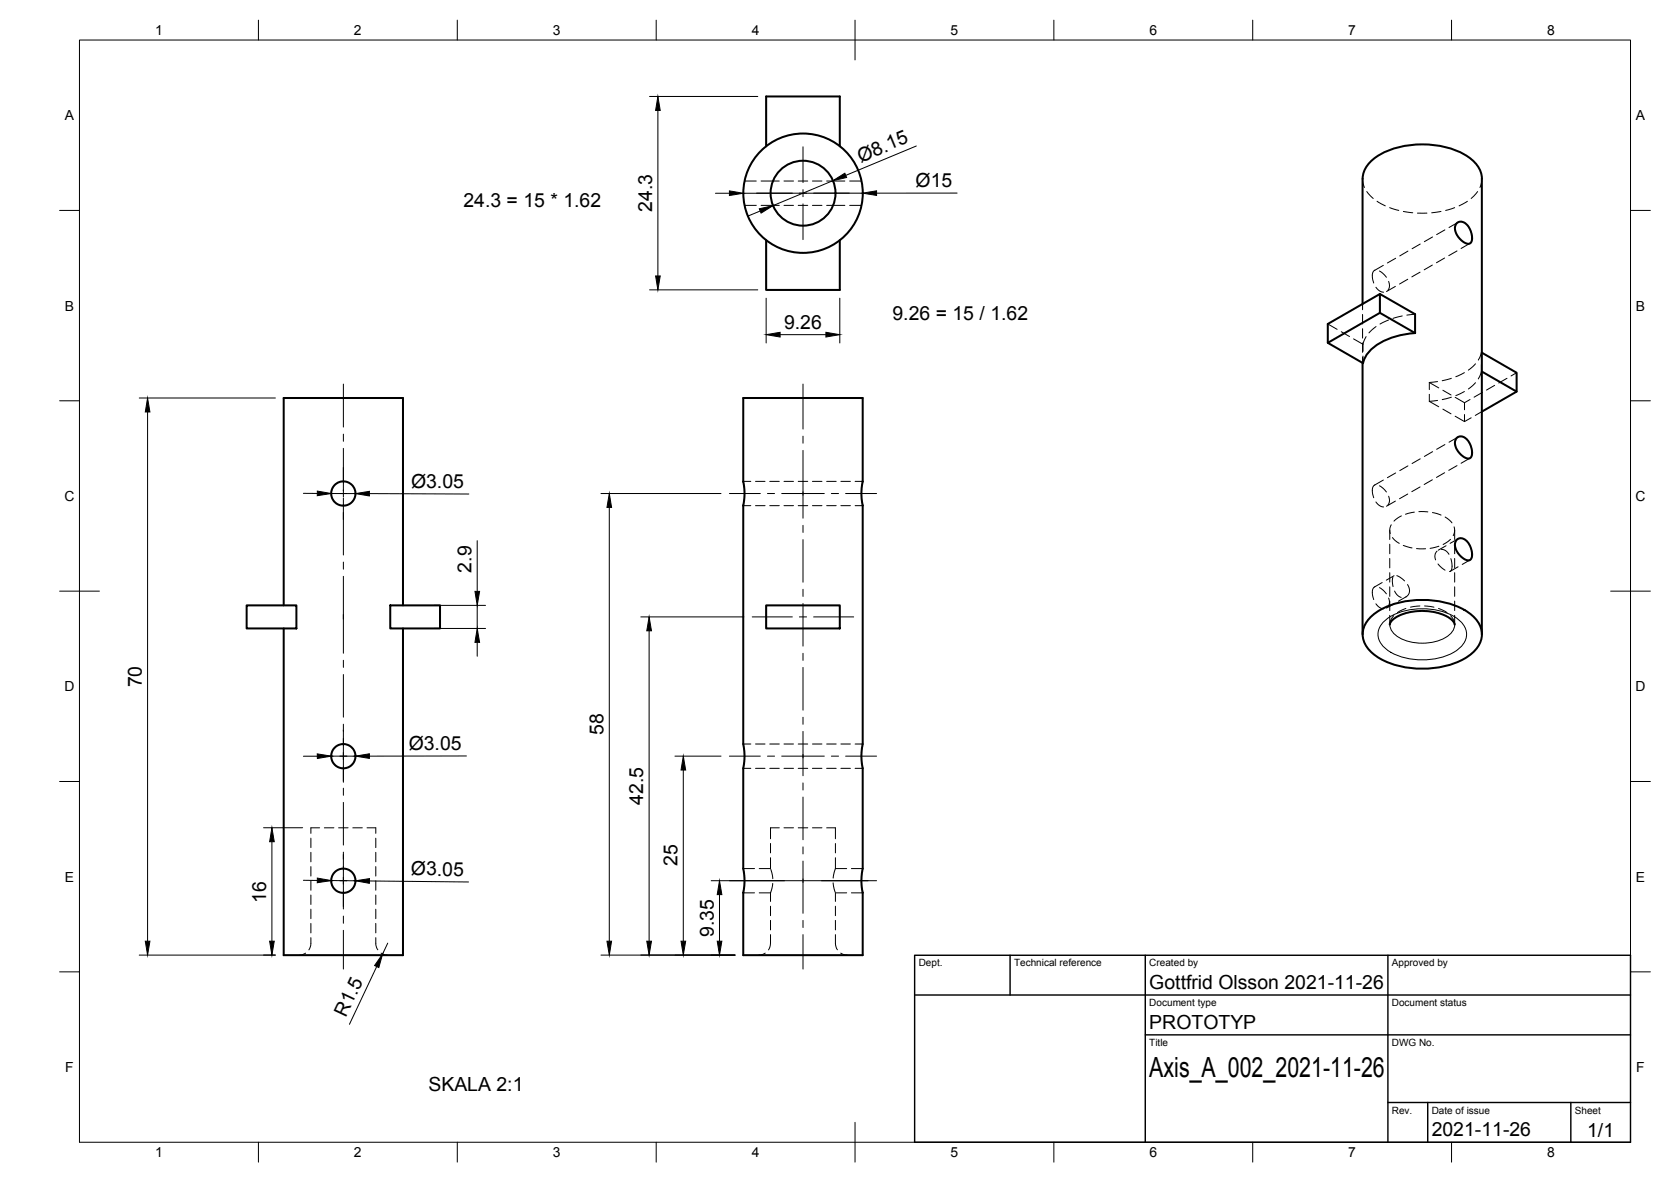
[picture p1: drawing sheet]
<svg xmlns="http://www.w3.org/2000/svg" width="420mm" height="297mm" viewBox="0 0 420 297" stroke-linecap="round" stroke-linejoin="round" font-family="sans-serif">
<!-- layer: Visible -->
<g fill="none" stroke="#000" stroke-width=".51">
<path d="M192.6 36.8v-12.6h18.6v12.6M342.6 44.9v31.5M342.6 44.9a7.3 7.3 0 0 1 4.4-6.1 23.1 23.1 0 0 1 22.3 .7 6.9 6.9 0 0 1 3.3 5.4M366.2 56.2l.6-.4 .8-.1 .8 .4 .7 .7 .7 1.2 .3 1.3v1.2l-.4 .7-.7 .1-.6-.2-.8-.6-1-1-.5-.9-.3-1 .1-.8zM372.6 44.9v114.5M192.6 60.4v12.5h18.6v-12.5M347 73.9v4.7l8.8 5.1v-4.7l-8.8-5.1-13.1 7.5v4.8l8.8 5.1a9.4 9.4 0 0 1 6-6 21.9 21.9 0 0 1 7.1-1.6M347 78.6l-13.1 7.6M342.6 91.2v68.2M372.6 88.6l8.7 5.1v4.7l-8.7-5M381.3 98.4l-8.7 5M186.9 100h30v21l-.3 2.5 .3 3.5v60l-.3 2.5 .3 3.6v25.2l-.3 2.5 .3 3.6v15.6h-30v-15.6l.3-2.5-.3-3.6v-25.2l.3-2.6-.3-3.5v-60l.3-2.5-.3-3.5z"/>
<path d="M366.2 110.1l.7-.4h.7l.9 .4 .7 .7 .6 1.2 .3 1.5v1l-.5 .6-.5 .1-.7-.2-.9-.6-.9-1-.8-1.8 .1-.8zM366.2 135.7l.7-.4h.7l.9 .4 .7 .7 .6 1.2 .3 1.5v.9l-.5 .7-.5 .1-.7-.2-.9-.6-.9-1-.8-1.8 .1-.8zM62 152.1h12.5v5.8h-12.5zM71.3 157.9v82.1h30v-82.1M71.3 152.1v-52.1h30v52.1M98.1 152.1h12.5v5.8h-12.5zM192.6 152.1h18.6v5.8h-18.6zM344.9 154.9a20.2 20.2 0 0 1 15-4 17.2 17.2 0 0 1 11.3 4.8 5.6 5.6 0 0 1-.8 8.3 20.2 20.2 0 0 1-15.1 3.9 17.2 17.2 0 0 1-11.2-4.8 5.6 5.6 0 0 1 .8-8.2zM349.4 157l.4-.8 .6-.6 1.9-1.1 2.6-.7 2.5-.3 2.9 .3 2.6 .7 1.9 1.1 .6 .6 .4 .8"/>
<circle cx="201.9" cy="48.6" r="8.2"/>
<circle cx="201.9" cy="48.6" r="15"/>
<circle cx="86.3" cy="124" r="3.1"/>
<circle cx="86.3" cy="190" r="3.1"/>
<circle cx="86.3" cy="221.3" r="3.1"/>
</g>
<!-- layer: Hidden -->
<g fill="none" stroke="#000" stroke-width=".25">
<path d="M187.2 45.5h3M187.2 51.6h3M191.4 45.5h4.5M191.4 51.6h4.5M197.1 45.5h2.4M197.1 51.6h2.4M200.7 45.5h2.4M200.7 51.6h2.4M204.3 45.5h2.4M204.3 51.6h2.4M207.9 45.5h4.5M207.9 51.6h4.5"/>
<path d="M213.6 45.5h3M213.6 51.6h3M342.6 44.9l.5 2.2M343.7 48.1l1.6 1.8M346.2 50.6l2.1 1.1M349.4 52.2l2.3 .7M352.9 53.1l2.3 .4M356.4 53.6h2.4M360.2 59.5l-2.1 1.2M362.3 53.1l-2.3 .4M363.3 57.8l-2.1 1.2M365.8 52.2l-2.3 .7"/>
<path d="M366.6 55.9l-2.3 1.3M369 50.6l-2.1 1.1M371.5 48.1l-1.6 1.8M372.6 44.9l-.5 2.2M342.6 76.4v1.4M342.6 79v2.4M345.7 67.9l-.5 .4-.1 .7 .3 2.1M346 72.2l.9 .9 1 .3M346.9 68.1l.7 .5 1 1.1M347.8 66.7l-2.2 1.3M349.2 70.7l.2 1.2-.4 1.1M350.9 72l-2.3 1.3"/>
<path d="M350.9 64.9l-2.1 1.2M352.6 79.4l-2.3 .6M354 70.2l-2.1 1.2M354 63.1l-2 1.2M355.8 79l-2.1 .2M357.1 68.4l-2.1 1.2M357.1 61.3l-2.1 1.2M360.2 66.6l-2.1 1.2M363.2 64.8l-2 1.2M366.4 63.1l-2.1 1.1M369.6 61.2l-2.2 1.2M333.9 81.4l2.3 1.4"/>
<path d="M337.2 83.4l2.1 1.2M340.3 85.2l2.4 1.3M342.6 82.6v2.4M342.6 86.2v2.3M342.6 89.8v1.4M342.7 86.5v1.8M342.7 89.5v1.8M343.5 84.6l-.8 1.9M346 82.1l-1.8 1.6M349.1 80.4l-2.1 1M359.4 96.1v1.8M359.4 99.1v1.8"/>
<path d="M359.4 96.1l2.4 1.4M361.5 95.9l-2.1 .2M362.8 98.1l2 1.2M364.9 99.8l-2.3 .6M364.9 95.1l-2.3 .6M365.9 99.9l2.3 1.3M368.2 98.4l-2.1 1M368.2 93.6l-2.1 1.1M371 96.2l-1.8 1.6M371 91.4l-1.8 1.6M372.5 93.3l-.8 1.9M372.5 88.6l-.8 1.9"/>
<path d="M372.5 88.6v1.7M372.5 91.6v1.7M372.5 93.3l.1 .1M372.5 88.6h.1M372.7 98.6l-2.1 1.2M375.8 96.8l-2 1.2M378.9 95.1l-2 1.2M381.3 93.7l-1.4 .8M350.9 118.9l-2.1 1.1M354 117.1l-2 1.2M357.1 115.3l-2.1 1.2M359.4 100.9l2.4 1.3"/>
<path d="M360.2 113.5l-2.1 1.2M361.5 100.6l-2.1 .3M362.8 102.8l2 1.2M363.2 118.8l-2 1.2M363.3 111.7l-2.1 1.2M365.9 104.6l2.3 1.3M366.4 117l-2.1 1.2M366.6 109.8l-2.3 1.3M368.2 104.2v1.7l1.7-.9M369.6 115.1l-2.2 1.3M369.6 100.4l-1.4 .8v1.8M372.6 103.4l-1.7 1"/>
<path d="M186.9 121h1.9M186.9 127.1h1.9M190 121h2.4M190 127.1h2.4M193.5 121h2.4M193.5 127.1h2.4M197.1 121h2.4M197.1 127.1h2.4M200.7 121h2.4M200.7 127.1h2.4M204.3 121h2.4M204.3 127.1h2.4"/>
<path d="M207.9 121h2.3M207.9 127.1h2.3M211.4 121h2.4M211.4 127.1h2.4M215 121h1.9M215 127.1h1.9M345.7 121.9l-.4 .3-.2 .8 .3 2.1M346 126.1l.9 1 1 .3M346.9 122.1l.8 .6 .9 .9M347.8 120.6l-2.2 1.3M349.2 124.7l.2 1.2-.4 1M349.4 133.3v2.3"/>
<path d="M349.4 136.8v2.4M349.8 131.9l-.4 1.2 .2 1M350.1 135.1l1.7 1.5M350.9 125.9l-2.3 1.3M352.4 129.7l-1.9 1.3M352.8 137.1l2.2 .6M354 124.1l-2.1 1.2M355.6 128.7l-2.2 .5M356.2 137.9h2.3M356.8 128.6h2.2M357.1 122.4l-2.1 1.2M360.2 120.6l-2.1 1.2"/>
<path d="M360.2 128.8l2.2 .6M361.3 138.5l-.5 1 .2 1.2M361.8 137.3l-2.2 .5M362.4 138.1l1 .2 .9 1M363.4 129.9l1.7 1.5M363.6 137.1l-2 1.2M364.7 135.5l-1.8 1.3M365.6 132.4l.2 1-.4 1.2M365.8 133.3v2.3M365.8 136.8v2.4M366.6 135.4l-2 1.2M345.7 147.5l-.4 .3-.2 .8 .3 2.1"/>
<path d="M346 151.7l.9 1 1 .3M346.9 147.7l.8 .6 .9 .9M347.5 146.4l-1.9 1.1M349.2 150.3l.2 1.2-.4 1M349.4 140.3v2.4M349.4 143.9v2.4M349.4 147.5v2.4M349.4 151.1v2.3M349.4 154.6v2.4M350.2 145l-.1 1.3 .2 1.1M350.5 144.7l-1.9 1.1M350.6 151.7l-2 1.1"/>
<path d="M350.6 148.5l.9 1.2 .8 .4M351.2 144.7l.9 .4 1.1 .9M353.6 150l-2 1.1M353.9 146.9l.4 .9 .1 .9-.3 .8-.6 .5M361.6 141.7l1.7 1.6M364.8 140.4l.3 2.2-.2 .7-.4 .3M365.8 140.3v2.4M365.8 143.9v2.4M365.8 147.5v2.4M365.8 151.1v2.3M365.8 154.6v2.4M366.6 142.4l-1.9 1.2"/>
<path d="M369.6 140.7l-1.9 1.1M186.9 187h1.9M186.9 193.1h1.9M190 187h2.4M190 193.1h2.4M193.5 187h2.4M193.5 193.1h2.4M197.1 187h2.4M197.1 193.1h2.4M200.7 187h2.4M200.7 193.1h2.4M204.3 187h2.4"/>
<path d="M204.3 193.1h2.4M207.9 187h2.3M207.9 193.1h2.3M211.4 187h2.4M211.4 193.1h2.4M215 187h1.9M215 193.1h1.9M78.2 210.6v2.4M78.2 214.2v2.4M78.2 217.8v2.4M80.4 208h-2.2v1.4M81.6 208h2.3"/>
<path d="M85.1 208h2.4M88.7 208h2.4M92.3 208h2.2v1.4M94.5 210.6v2.4M94.5 214.2v2.4M94.5 217.8v2.4M186.9 218.3h2.8M193.7 212v2.3M193.7 215.5v2.8h-2.8M193.8 218.5l.5 2.3M195.9 208h-2.2v2.8M197.1 208h2.4"/>
<path d="M200.7 208h2.4M204.3 208h2.4M207.9 208h2.2v2.8M210.1 218.3l-.6 2.4M210.1 212v2.3M210.1 215.5v2.8M210.1 218.3h2.8M214.1 218.3h2.8M76.8 239.5l-.7 .4-.9 .1M78.2 235.6a4.3 4.3 0 0 1-.5 3.1M78.2 221.3v2.4M78.2 224.9v2.4"/>
<path d="M78.2 228.5v2.4M78.2 232.1v2.3M94.5 235.6a4.2 4.2 0 0 0 .5 3.1M94.5 221.3v2.4M94.5 224.9v2.4M94.5 228.5v2.4M94.5 232.1v2.3M95.8 239.5l.8 .4 .9 .1M186.9 224.4h2.8M190.9 224.4h2.8M192.4 239.5l-.7 .4-1 .1M193.7 234.9a6.5 6.5 0 0 1-.3 3.5l-.2 .3"/>
<path d="M193.7 224.4v2.1M193.7 227.7v2.4M193.7 231.3v2.4M194.3 222l-.6 2.4M209.5 221.9l.5 2.3M210.1 234.9a6.5 6.5 0 0 0 .3 3.5l.2 .3M210.1 227.7v2.4M210.1 231.3v2.4M211.4 239.5l.7 .4 1 .1M212.9 224.4h-2.8v2.1M214.1 224.4h2.8"/>
</g>
<!-- layer: Hidden Narrow -->
<path d="M350.5 154.7l-.9 1.3-.2 1M353.5 152.9l-2.1 1M357 152.3l-2.4 .3M358.2 152.3l2.4 .3M361.7 152.9l2.1 1M364.7 154.7l.9 1.3 .2 1" fill="none" stroke="#000" stroke-width=".25"/>
<!-- layer: Visible Narrow -->
<path d="M347.9 156.2a15.4 15.4 0 0 1 13-2.9 10 10 0 0 1 7.5 4.5 4.4 4.4 0 0 1-1.9 5.5 16.8 16.8 0 0 1-17.8 0 4.4 4.4 0 0 1-.8-7.1zM349.5 156.9a4.7 4.7 0 0 0 3.7 4 12.4 12.4 0 0 0 11.3-1.4 3.4 3.4 0 0 0 1.3-2.6" fill="none" stroke="#000" stroke-width=".25"/>
<!-- layer: Border -->
<g fill="none" stroke="#000" stroke-width=".25">
<path d="M20 10.1h390v276.9h-390zM65 5.1v5M115 5.1v5M165 5.1v5M215 5.1v10M265 5.1v5M315 5.1v5M365 5.1v5M15 52.9h5M410 52.9h5M15 100.7h5M410 100.7h5"/>
<path d="M15 148.6h10M405 148.6h10M15 196.4h5M410 196.4h5M15 244.2h5M410 244.2h5M65 287v5M115 287v5M165 287v5M215 282.1v9.9M265 287v5M315 287v5"/>
<path d="M365 287v5"/>
</g>
<!-- layer: TitleBlock -->
<path d="M230 240.1h180v46.9h-180zM230 250h180M254 240.1v9.9M288 240.1v46.9M349 240.1v46.9M288 260.1h122M349 277.1h61M359 277.1v9.9M395 277.1v9.9" fill="none" stroke="#000" stroke-width=".36"/>
<!-- layer: Dimensions -->
<g fill="none" stroke="#000" stroke-width=".25">
<path d="M163.3 24.2h27.2M165.4 27.8v41.5M230.4 36.7l-17.7 7.4M179.9 48.6h3.5M191.1 53l-3.2 1.4M209.4 45.4l-15 6.3M216.9 48.5l-30 .1M240.7 48.5h-20.3M163.3 72.8h27.2M192.6 74.9v11.3M211.2 74.9v11.3M196.2 84.1h11.5"/>
<path d="M35 100h34.2M37.1 103.5v133M76.3 124h3.5M83.3 124h6.1M92.9 124l25 .1M120 135.9v12.7M151.1 124h30.2M153.2 127.5v109M109.1 157.9h13M109.3 152.1h12.8M120 152.1v5.8M161.1 155h25.9"/>
<path d="M163.2 158.5v78M120 161.4v3.5M76.3 190h3.5M83.3 190h6.1M117.3 190h-24.4M169.7 190h11.6M171.8 193.5v43M66.3 208h9.8M68.4 211.5v25M76.3 221.2l3.5 .1M83.3 221.3h6.1M92.9 221.4l24.9 .2"/>
<path d="M97.5 237l-1.3 2.7M178.8 221.3h39.5M180.9 224.8v11.7M35 240h34.2M94.7 242.9l-6.8 14.5M151.1 240h33.7"/>
</g>
<g fill="#000" stroke="#000" stroke-width=".25">
<path d="M165.4 24.2l.6 3.6h-1.2zM183.4 48l3.5 .6-3.5 .5zM190.9 52.5l3.5-.8-3 1.9zM209.4 45.4l3-1.9 .5 1.1zM216.9 48.5l3.5-.6v1.2zM164.8 69.3h1.2l-.6 3.5zM192.6 84.1l3.6-.6v1.2zM207.7 83.5l3.5 .6-3.5 .6zM37.1 100l.6 3.5h-1.2zM79.8 123.4l3.5 .6-3.5 .6zM89.4 124l3.5-.5v1.1zM153.2 124l.6 3.5h-1.2z"/>
<path d="M119.4 148.6h1.2l-.6 3.5zM163.2 155l.6 3.5h-1.2zM120 157.9l.6 3.5h-1.2zM79.8 189.4l3.5 .6-3.5 .6zM89.4 190l3.5-.6v1.2zM171.8 190l.6 3.5h-1.2zM68.4 208l.6 3.5h-1.2zM36.5 236.5h1.2l-.6 3.5zM67.8 236.5h1.2l-.6 3.5zM79.8 220.7l3.5 .6-3.5 .5zM89.4 221.3l3.5-.5v1.2zM152.6 236.5h1.2l-.6 3.5z"/>
<path d="M162.6 236.5h1.2l-.6 3.5zM171.2 236.5h1.2l-.6 3.5zM180.3 236.5h1.2l-.6 3.5zM180.9 221.3l.6 3.5h-1.2zM96.2 239.7l-1 3.4-1-.5z"/>
</g>
<!-- layer: Center Lines -->
<g fill="none" stroke="#000" stroke-width=".25">
<path d="M201.9 36.9v9M190.2 48.5h9M201 48.5h1.8M201.9 47.7v1.7M201.9 51.2v9M204.6 48.5h9M86.3 96.5v10.8M201.9 96.5v11.3M86.3 109.1v1.8M86.3 112.7v12.2M201.9 109.6v1.8M201.9 113.2v17"/>
<path d="M79.8 124h3.9M85.4 124h1.8M86.3 125.2v14.3M89 124h3.9M183.4 124h7.8M193 124h1.8M196.6 124h10.7M201.9 132v1.8M201.9 135.6v10.7M209 124h1.8M212.6 124h7.8M86.3 141.3v1.7"/>
<path d="M86.3 144.8v19.4M189.1 155h10.1M201 155h1.8M201.9 148.1v1.8M201.9 151.7v10.7M204.6 155h10.1M86.3 165.9v1.8M86.3 169.5v10.7M201.9 164.2v1.8M201.9 167.7v10.8M79.8 190h3.9M85.4 190h1.8"/>
<path d="M86.3 182v14.6M86.3 198.1v1.8M89 190h3.9M183.4 190h7.8M193 190h1.8M196.6 190h10.7M201.9 180.2v1.8M201.9 183.8v11.2M201.9 196.8v1.7M209 190h1.8M212.6 190h7.8M86.3 201.6v10.8"/>
<path d="M86.3 214.2v14.2M201.9 200.3v10.7M201.9 212.8v1.8M201.9 216.4v13.1M79.8 221.3h3.9M85.4 221.3h1.8M86.3 230.2v1.8M86.3 233.8v9.7M89 221.3h3.9M183.4 221.3h13.9M201.9 231.3v1.8M201.9 234.9v8.6"/>
<path d="M206.5 221.3h13.9"/>
</g>
<text font-size="7" x="289" y="270.6">Axis_A_002_2021-11-26</text>
<g font-size="4.9">
<text x="216.4" y="40.8" transform="rotate(-23 216.4 40.8)">Ø8.15</text>
<text x="230.2" y="47">Ø15</text>
<text x="116.5" y="52.1">24.3 = 15 * 1.62</text>
<text x="164" y="53.3" transform="rotate(-90 164 53.3)">24.3</text>
<text x="197.1" y="82.6">9.26</text>
<text x="224.4" y="80.3">9.26 = 15 / 1.62</text>
<text x="103.4" y="122.5">Ø3.05</text>
<text x="118.5" y="143.9" transform="rotate(-90 118.5 143.9)">2.9</text>
<text x="35.6" y="172.7" transform="rotate(-90 35.6 172.7)">70</text>
<text x="151.7" y="184.7" transform="rotate(-90 151.7 184.7)">58</text>
<text x="102.8" y="188.5">Ø3.05</text>
<text x="161.8" y="202.2" transform="rotate(-90 161.8 202.2)">42.5</text>
<text x="103.3" y="219.9" transform="rotate(1 103.3 219.9)">Ø3.05</text>
<text x="170.3" y="217.7" transform="rotate(-90 170.3 217.7)">25</text>
<text x="66.9" y="226.9" transform="rotate(-90 66.9 226.9)">16</text>
<text x="179.5" y="235.4" transform="rotate(-90 179.5 235.4)">9.35</text>
<text x="289" y="248.5">Gottfrid Olsson 2021-11-26</text>
<text x="87" y="255.9" transform="rotate(-65 87 255.9)">R1.5</text>
<text x="289" y="258.6">PROTOTYP</text>
<text x="107.7" y="274.1">SKALA 2:1</text>
<text x="360" y="285.5">2021-11-26</text>
<text x="399.1" y="285.7">1/1</text>
</g>
<g font-size="3.5">
<text x="39" y="8.8">1</text>
<text x="89" y="8.8">2</text>
<text x="139" y="8.8">3</text>
<text x="189" y="8.8">4</text>
<text x="239" y="8.8">5</text>
<text x="289" y="8.8">6</text>
<text x="339" y="8.8">7</text>
<text x="389" y="8.8">8</text>
<text x="16.3" y="30.2">A</text>
<text x="411.3" y="30.2">A</text>
<text x="16.3" y="78">B</text>
<text x="411.3" y="78">B</text>
<text x="16.2" y="125.9">C</text>
<text x="411.2" y="125.9">C</text>
<text x="16.2" y="173.7">D</text>
<text x="411.2" y="173.7">D</text>
<text x="16.3" y="221.6">E</text>
<text x="411.3" y="221.6">E</text>
<text x="16.4" y="269.4">F</text>
<text x="411.4" y="269.4">F</text>
<text x="39" y="290.8">1</text>
<text x="89" y="290.8">2</text>
<text x="139" y="290.8">3</text>
<text x="189" y="290.8">4</text>
<text x="239" y="290.8">5</text>
<text x="289" y="290.8">6</text>
<text x="339" y="290.8">7</text>
<text x="389" y="290.8">8</text>
</g>
<g font-size="2.5">
<text x="231" y="242.9">Dept.</text>
<text x="255" y="242.9">Technical reference</text>
<text x="289" y="242.9">Created by</text>
<text x="350" y="242.9">Approved by</text>
<text x="289" y="252.8">Document type</text>
<text x="350" y="252.8">Document status</text>
<text x="289" y="262.9">Title</text>
<text x="350" y="262.9">DWG No.</text>
<text x="350" y="279.9">Rev.</text>
<text x="360" y="279.9">Date of issue</text>
<text x="396" y="279.9">Sheet</text>
</g>
</svg>
